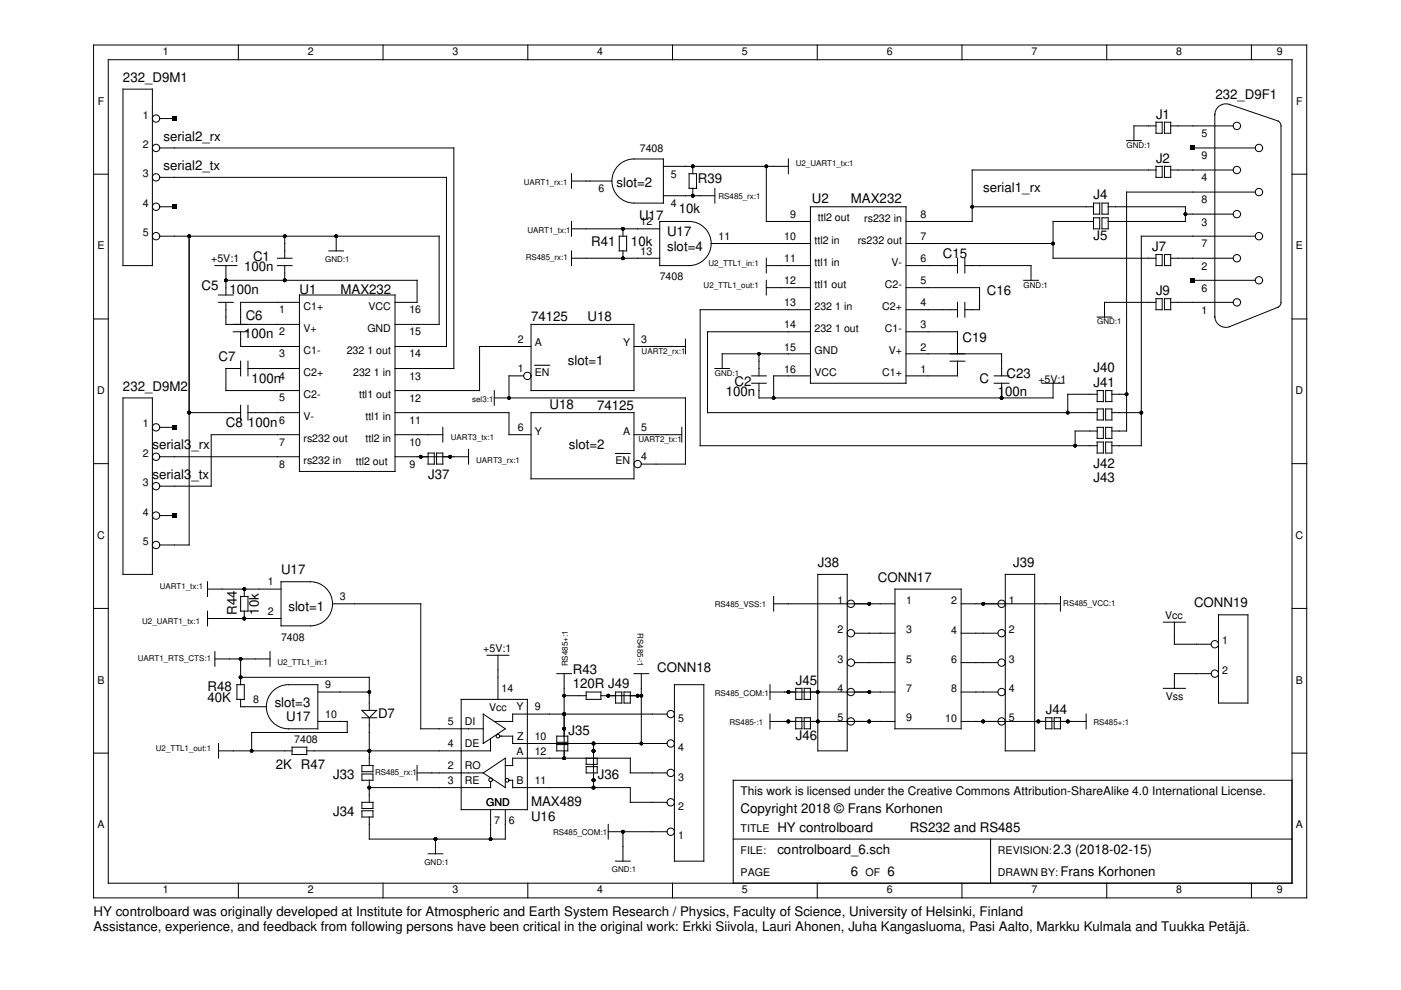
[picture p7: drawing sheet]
<svg xmlns="http://www.w3.org/2000/svg" width="297mm" height="210mm" viewBox="0 0 297 210" stroke-linecap="round" stroke-linejoin="round" font-family="sans-serif">
<g fill="none" stroke="#000" stroke-width=".21">
<path d="M19.8 9.5h257.3v180.9h-257.3zM23 12.7h250.9v174.6h-250.9zM26.1 18.9h6.2v37.4h-6.2zM50.5 9.5v3.2M81.2 9.5v3.2M111.9 9.5v3.2M142.6 9.5v3.2M173.3 9.5v3.2M204 9.5v3.2M234.7 9.5v3.2M265.3 9.5v3.2M19.8 36.9h3.2"/>
<path d="M33.9 31.4h62.3v46.7h-12.4M33.9 37.6h60.8v35.9h-10.9M33.9 25.1h3.1M121.2 38.4h8.5M121.2 36.8v3.1M131.4 34.8a4.7 4.7 0 0 1 3-1.1h6.3v9.4h-6.3a4.7 4.7 0 0 1-4.4-3.1 4.7 4.7 0 0 1 1.4-5.2zM140.7 35.3h26.5M146.1 36.8h1.6v3.1h-1.6zM146.9 35.3v1.5M146.9 39.9v1.6M151.6 39.9v3.2M162.5 35.3v11.7h9.3"/>
<path d="M167.2 33.7v3.1M238.9 29.8h3.1M245.1 36h-39v11h-14M245.1 26.7h-4.7v3.1M245.1 25.9h1.3v2.4h-1.3zM245.1 35.3h1.3v2.3h-1.3zM246.9 25.9h1.3v2.4h-1.3zM246.9 35.3h1.3v2.3h-1.3zM248.2 26.7h13.3M248.2 36h13.3M252.9 31.4h13.2M257.6 24.4a2.34 2.34 0 0 1 3.1-2.2l10.3 3.5"/>
<path d="M257.6 24.2v43.1M271 25.7l.4 .4 .2 .6v37.7l-.6 .7-10.3 4.2a2.33 2.33 0 0 1-3.1-2.2M273.9 36.9h3.2M33.9 43.8h3.1M33.9 50.1h59.2v18.7h-9.3M40.1 50.1v65.4h-6.2M45.6 56.3h4.6M47.9 59.4h40.5v4.7h-4.6M47.9 56.3v6.2M58.8 56.3h3.1M58.8 54.8h3.1M60.4 50.1v4.7"/>
<path d="M60.4 56.3v3.1M69.7 53.2h3.1M71.3 50.1v3.1M121.2 54.8h18.7M121.2 48.5h18.7M121.2 47v3.1M121.2 53.2v3.1M131.3 50.1h1.6v3.1h-1.6zM132.1 48.5v1.6M132.1 53.2v1.6M139.9 47h6.2a4.7 4.7 0 0 1 4.7 4.6 4.7 4.7 0 0 1-4.7 4.7h-6.2zM140.7 41.5h10.9"/>
<path d="M150.8 51.6h21M162.5 56.3h9.3M162.5 54.8v3.1M162.5 59.4v3.1M171.8 43.8h20.3v37.5h-20.3zM192.1 56.3h10.9M192.1 51.6h31.2M203 54.8v3.1M204.6 56.3h14v3.1M204.6 54.8v3.1M206.1 43.8h25.7M217 59.4h3.2"/>
<path d="M231.8 47h-8.5v7.8h21.8M231.8 43.1h1.4v2.3h-1.4zM231.8 46.2h1.4v2.3h-1.4zM233.6 43.1h1.4v2.3h-1.4zM233.6 46.2h1.4v2.3h-1.4zM234.9 43.8h16.4v3.2h-16.4M245.1 54h1.3v2.3h-1.3zM246.9 54h1.3v2.3h-1.3zM248.2 54.8h13.3M251.3 45.4h10.2M252.9 59.4h13.2M266.1 50.1h-24.1v44.4h-6.3"/>
<path d="M266.1 40.7h-27.2v50.7h-3.2M19.8 67.6h3.2M46.3 64.1h3.2M46.3 62.5h3.2M47.9 64.1v4.7h15.6M49.5 70.3h3.1M51 78.1h-3.1v4.7h15.6M51 70.3v3.2h12.5M51 76.6v3.1M52.6 78.1h10.9M52.6 76.6v3.1M63.5 64.1h-12.5v4.7"/>
<path d="M63.5 62.5h20.3v37.5h-20.3zM111 79.7h-3.1v4.7M112.6 73.5h-10.9v9.3h-17.9M112.6 68.8h21.8v14h-21.8zM134.4 73.5h10.9M145.3 71.9v3.1M151.6 78.1h3.1M159.4 79.7h3.1M160.9 75v4.7M162.5 61h9.3M171.8 75h-18.7v3.1M171.8 70.3h-21.8v17.2h82.6"/>
<path d="M171.8 65.7h-23.4v28.8h84.2M171.8 79.7h-7.8v4.7M192.1 75h20.3v4.7M192.1 70.3h10.9v4.7M192.1 65.7h10.9M192.1 61h15.6v4.7h-3.1M201.4 76.6h3.2M203 76.6v3.1h-10.9M203 64.1v3.1M204.6 64.1v3.1M210.8 79.7h3.1M232.6 67.2h3.1"/>
<path d="M245.1 63.3h1.3v2.4h-1.3zM245.1 64.1h-10.9v3.1M246.9 63.3h1.3v2.4h-1.3zM248.2 64.1h13.3M273.9 67.6h3.2M19.8 98.3h3.2M26.1 84.4h6.2v37.4h-6.2zM33.9 90.6h3.1M33.9 96.8h29.6M40.1 87.5h10.9M51 85.9v3.1M52.6 85.9v3.1"/>
<path d="M52.6 87.5h10.9M63.5 92.2h-18.7v10.9h-10.9M83.8 87.5h24.1v4.7h4.7M83.8 96.8h15.5M83.8 92.2h10.1M90.8 96.1h1.3v2.3h-1.3zM92.6 96.1h1.3v2.3h-1.3zM93.9 90.6v3.1M99.3 95.3v3.1M104.8 84.4h40.5v14h-9.3M104.8 82.8v3.1M112.6 87.5h21.8v14h-21.8z"/>
<path d="M134.4 92.2h10.1M144.5 90.6v3.1M159.4 81.3h3.1M160.9 81.3v3.1h62.4v-3.1M210.8 81.3h3.1M212.4 81.3v3.1M220.9 81.3h4.7M232.6 83.6h-6.2v3.9M232.6 91.4h-4.7v3.1M232.6 90.6h1.3v2.3h-1.3zM232.6 82.8h1.3v2.4h-1.3zM232.6 86.7h1.3v2.3h-1.3z"/>
<path d="M232.6 93.7h1.3v2.4h-1.3zM234.4 90.6h1.3v2.3h-1.3zM234.4 82.8h1.3v2.4h-1.3zM234.4 86.7h1.3v2.3h-1.3zM234.4 93.7h1.3v2.4h-1.3zM235.7 87.5h6.3M235.7 83.6h3.2M273.9 98.3h3.2M33.9 109.3h3.1M19.8 129h3.2M44 124.9h15.6M44 131.1h15.6"/>
<path d="M44 123.3v3.2M44 129.6v3.1M45.6 139.7h11.7M45.6 138.2v3.1M51 126.5h1.6v3.1h-1.6zM51 139.7v5.5M51.8 124.9v1.6M51.8 129.5v1.6M57.3 138.2v3.1M59.6 123.3h6.2a4.7 4.7 0 0 1 4.7 4.7 4.7 4.7 0 0 1-4.7 4.7h-6.2zM70.5 128h18.7v26.5h13.3M103.2 138.9h4.7"/>
<path d="M105.6 138.9v9.4M164 126.5v3.1M164 128h25.8M173.4 121.8h6.2v37.4h-6.2zM181.2 134.3h8.6M189.8 124.9h14v29.6h-14zM203.8 128h21M203.8 134.3h7.8M213.1 121.8h6.3v37.4h-6.3zM224.8 126.5v3.1M246.7 131.9h4.6M249 131.9v4.7h7.8"/>
<path d="M258.3 130.4h6.3v18.7h-6.3zM273.9 129h3.2M19.8 159.7h3.2M46.3 159.2h15.6M46.3 157.6v3.2M50.2 145.2h1.6v3.1h-1.6zM51 143.6h27.3v7M51 148.3v1.5h5.5M57.6 146.8a4.7 4.7 0 0 1 3.5-1.6h6.3v9.3h-6.3a4.7 4.7 0 0 1-4.2-2.7 4.7 4.7 0 0 1 .7-5zM61.9 158.4h3.1v1.6h-3.1zM67.4 153h6.2v2.3h-20.2v3.9M67.4 146.7h10.9"/>
<path d="M76.7 150.6h3.2l-1.6 1.6zM76.7 152.2h3.2M78.3 152.2v10.1M97.8 148.3h14v23.4h-14zM102.5 151.4l4.6 3.1-4.6 3.1zM104 156.6v2.6h-39M106 156.1h2.7v1.5h32.7M118 156.1h2.4v1.3h-2.4zM118 157.9h2.4v1.3h-2.4zM118 142.8h3.2M119.6 142.8v18M119.6 147.5h4.7"/>
<path d="M124.3 146.7h3.1v1.6h-3.1zM125.8 157.6v9.4M127.4 147.5h8.6M130.5 146.7h1.3v2.4h-1.3zM132.3 146.7h1.3v2.4h-1.3zM134.4 142.8h3.1M136 142.8v14.8M141.4 151.4h-32.7v1.6h-3.9M143 145.2h6.2v37.4h-6.2zM163.3 153h26.5M163.3 146.7h26.5M163.3 145.2v3.1"/>
<path d="M163.3 151.4v3.1M168.7 152.2h1.3v2.3h-1.3zM168.7 145.9h1.3v2.4h-1.3zM170.5 145.9h1.3v2.4h-1.3zM170.5 152.2h1.3v2.3h-1.3zM181.2 140.5h8.6M203.8 153h26.5M203.8 140.5h7.8M203.8 146.7h7.8M221.7 152.2h1.3v2.3h-1.3zM223.5 152.2h1.3v2.3h-1.3zM230.3 151.4v3.1"/>
<path d="M246.7 145.9h4.6M256.8 142.8h-7.8v3.1M273.9 159.7h3.2M76.7 164.1h2.4v1.3h-2.4zM76.7 162.3h2.4v1.3h-2.4zM76.7 170.1h2.4v1.3h-2.4zM76.7 171.9h2.4v1.3h-2.4zM78.3 165.4v4.7M88.4 163.9h14.1M88.4 162.3v3.1M92.3 177.9v3.1M102.5 163.9l4.6-3.1v6.2z"/>
<path d="M104 165.7v1.3h-25.7M104 171.7v6.2M107.1 171.7v6.2h-28.8v-4.7M107.1 162.3h1.6v-1.5h24.9v3.1h7.8M107.9 165.4h.8v1.6h24.9v3.1h7.8M124.3 162.5h2.3v1.4h-2.3zM124.3 160.8v1.3h2.3v-1.3M129 176.3h12.4M129 174.8v3.1M132.1 176.3v6.3M155.5 177.9h118.4M210 177.9v9.4"/>
<path d="M273.9 165.4h-118.4v21.9M50.5 187.3v3.1M81.2 187.3v3.1M90.8 181h3.1M111.9 187.3v3.1M130.5 182.6h3.1M142.6 187.3v3.1M173.3 187.3v3.1M204 187.3v3.1M234.7 187.3v3.1M265.3 187.3v3.1"/>
<circle cx="33.1" cy="25.1" r=".78"/>
<circle cx="33.1" cy="31.4" r=".78"/>
<circle cx="33.1" cy="37.6" r=".78"/>
<circle cx="262.2" cy="36" r=".78"/>
<circle cx="262.2" cy="26.7" r=".78"/>
<circle cx="266.9" cy="31.4" r=".78"/>
<circle cx="33.1" cy="43.8" r=".78"/>
<circle cx="33.1" cy="50.1" r=".78"/>
<circle cx="262.2" cy="54.8" r=".78"/>
<circle cx="262.2" cy="45.4" r=".78"/>
<circle cx="266.9" cy="50.1" r=".78"/>
<circle cx="266.9" cy="59.4" r=".78"/>
<circle cx="266.9" cy="40.7" r=".78"/>
<circle cx="111.8" cy="79.7" r=".78"/>
<circle cx="262.2" cy="64.1" r=".78"/>
<circle cx="33.1" cy="90.6" r=".78"/>
<circle cx="33.1" cy="96.8" r=".78"/>
<circle cx="135.2" cy="98.4" r=".78"/>
<circle cx="33.1" cy="103.1" r=".78"/>
<circle cx="33.1" cy="115.5" r=".78"/>
<circle cx="33.1" cy="109.3" r=".78"/>
<circle cx="180.4" cy="134.3" r=".78"/>
<circle cx="180.4" cy="128" r=".78"/>
<circle cx="212.4" cy="134.3" r=".78"/>
<circle cx="212.4" cy="128" r=".78"/>
<circle cx="257.6" cy="136.6" r=".78"/>
<circle cx="105.6" cy="156.1" r=".39"/>
<circle cx="142.2" cy="157.6" r=".78"/>
<circle cx="142.2" cy="151.4" r=".78"/>
<circle cx="180.4" cy="146.7" r=".78"/>
<circle cx="180.4" cy="140.5" r=".78"/>
<circle cx="180.4" cy="153" r=".78"/>
<circle cx="212.4" cy="146.7" r=".78"/>
<circle cx="212.4" cy="140.5" r=".78"/>
<circle cx="212.4" cy="153" r=".78"/>
<circle cx="257.6" cy="142.8" r=".78"/>
<circle cx="104" cy="165.3" r=".39"/>
<circle cx="107.5" cy="165.4" r=".39"/>
<circle cx="142.2" cy="176.3" r=".78"/>
<circle cx="142.2" cy="170.1" r=".78"/>
<circle cx="142.2" cy="163.9" r=".78"/>
</g>
<g fill="#000">
<path d="M36.5 24.7h1v.9h-1zM252.4 30.9h1v.9h-1zM36.5 43.4h1v.9h-1zM252.4 59h1v.9h-1zM36.5 90.1h1v1h-1zM36.5 108.8h1v1h-1z"/>
<circle cx="146.9" cy="35.3" r=".39"/>
<circle cx="162.5" cy="35.3" r=".39"/>
<circle cx="40.1" cy="50.1" r=".39"/>
<circle cx="47.9" cy="59.4" r=".39"/>
<circle cx="60.4" cy="59.4" r=".39"/>
<circle cx="60.4" cy="50.1" r=".39"/>
<circle cx="71.3" cy="50.1" r=".39"/>
<circle cx="132.1" cy="54.8" r=".39"/>
<circle cx="132.1" cy="48.5" r=".39"/>
<circle cx="146.9" cy="41.5" r=".39"/>
<circle cx="206.1" cy="43.8" r=".39"/>
<circle cx="223.3" cy="51.6" r=".39"/>
<circle cx="251.3" cy="45.4" r=".39"/>
<circle cx="160.9" cy="75" r=".39"/>
<circle cx="40.1" cy="87.5" r=".39"/>
<circle cx="89.2" cy="96.8" r=".39"/>
<circle cx="95.4" cy="96.8" r=".39"/>
<circle cx="107.9" cy="84.4" r=".39"/>
<circle cx="164" cy="84.4" r=".39"/>
<circle cx="212.4" cy="84.4" r=".39"/>
<circle cx="226.4" cy="87.5" r=".39"/>
<circle cx="227.9" cy="94.5" r=".39"/>
<circle cx="238.9" cy="83.6" r=".39"/>
<circle cx="242" cy="87.5" r=".39"/>
<circle cx="51" cy="139.7" r=".39"/>
<circle cx="51.8" cy="124.9" r=".39"/>
<circle cx="51.8" cy="131.1" r=".39"/>
<circle cx="184.3" cy="128" r=".39"/>
<circle cx="208.5" cy="128" r=".39"/>
<circle cx="51" cy="143.6" r=".39"/>
<circle cx="53.4" cy="159.2" r=".39"/>
<circle cx="78.3" cy="146.7" r=".39"/>
<circle cx="78.3" cy="159.2" r=".39"/>
<circle cx="119.6" cy="154.5" r=".39"/>
<circle cx="119.6" cy="151.4" r=".39"/>
<circle cx="119.6" cy="147.5" r=".39"/>
<circle cx="125.8" cy="159.2" r=".39"/>
<circle cx="125.8" cy="157.6" r=".39"/>
<circle cx="129" cy="147.5" r=".39"/>
<circle cx="135.2" cy="147.5" r=".39"/>
<circle cx="136" cy="157.6" r=".39"/>
<circle cx="136" cy="147.5" r=".39"/>
<circle cx="167.2" cy="146.7" r=".39"/>
<circle cx="167.2" cy="153" r=".39"/>
<circle cx="173.4" cy="146.7" r=".39"/>
<circle cx="173.4" cy="153" r=".39"/>
<circle cx="184.3" cy="146.7" r=".39"/>
<circle cx="184.3" cy="153" r=".39"/>
<circle cx="208.5" cy="153" r=".39"/>
<circle cx="220.2" cy="153" r=".39"/>
<circle cx="226.4" cy="153" r=".39"/>
<circle cx="78.3" cy="167" r=".39"/>
<circle cx="92.3" cy="177.9" r=".39"/>
<circle cx="104" cy="177.9" r=".39"/>
<circle cx="119.6" cy="160.8" r=".39"/>
<circle cx="125.8" cy="165.4" r=".39"/>
<circle cx="125.8" cy="167" r=".39"/>
<circle cx="132.1" cy="176.3" r=".39"/>
</g>
<path d="M113.4 77.4h3.1M130.5 96.1h3.1" fill="none" stroke="#000" stroke-width=".23"/>
<g font-size="2.8">
<text x="26.1" y="17.3">232_D9M1</text>
<text x="257.7" y="20.9">232_D9F1</text>
<text x="34.6" y="29.8">serial2_rx</text>
<text x="245.1" y="25.1">J1</text>
<text x="245.1" y="34.5">J2</text>
<text x="34.6" y="36">serial2_tx</text>
<text x="130.7" y="39.6">slot=2</text>
<text x="148" y="38.9">R39</text>
<text x="208.5" y="40.7">serial1_rx</text>
<text x="135.5" y="46.7">U17</text>
<text x="143.9" y="45.1">10k</text>
<text x="172.1" y="43.1">U2</text>
<text x="180.4" y="43.1">MAX232</text>
<text x="231.8" y="42.3">J4</text>
<text x="125.4" y="52.1">R41</text>
<text x="133.8" y="52.1">10k</text>
<text x="141.4" y="50.1">U17</text>
<text x="141.4" y="53.2">slot=4</text>
<text x="231.8" y="50.9">J5</text>
<text x="244.3" y="53.2">J7</text>
<text x="51.8" y="57.6">100n</text>
<text x="53.7" y="55.3">C1</text>
<text x="199.9" y="54.8">C15</text>
<text x="42.7" y="61.5">C5</text>
<text x="48.7" y="62.2">100n</text>
<text x="63.5" y="62.3">U1</text>
<text x="72.2" y="62.3">MAX232</text>
<text x="209.2" y="62.5">C16</text>
<text x="245.1" y="62.5">J9</text>
<text x="51.8" y="71.6">100n</text>
<text x="52.1" y="67.7">C6</text>
<text x="112.6" y="68.2">74125</text>
<text x="124.6" y="68">U18</text>
<text x="46.3" y="76.6">C7</text>
<text x="120.4" y="77.4">slot=1</text>
<text x="204.1" y="72.4">C19</text>
<text x="26.1" y="82.8">232_D9M2</text>
<text x="53.4" y="81.3">100n</text>
<text x="155.8" y="81.8">C2</text>
<text x="207.7" y="81.3">C</text>
<text x="213.4" y="80.2">C23</text>
<text x="231.8" y="82">J41</text>
<text x="231.8" y="78.9">J40</text>
<text x="116.5" y="86.7">U18</text>
<text x="126.6" y="86.9">74125</text>
<text x="153.9" y="84.1">100n</text>
<text x="211.6" y="84.1">100n</text>
<text x="32.3" y="95.3">serial3_rx</text>
<text x="47.9" y="90.6">C8 100n</text>
<text x="120.6" y="95.3">slot=2</text>
<text x="32.3" y="101.5">serial3_tx</text>
<text x="90.8" y="101.5">J37</text>
<text x="231.8" y="99.2">J42</text>
<text x="231.8" y="102.3">J43</text>
<text x="59.6" y="121.8">U17</text>
<text x="173.4" y="120.2">J38</text>
<text x="186.1" y="123.3">CONN17</text>
<text x="214.8" y="120.2">J39</text>
<text x="50.2" y="130.4" transform="rotate(-90 50.2 130.4)">R44</text>
<text x="54.9" y="130.4" transform="rotate(-90 54.9 130.4)">10k</text>
<text x="61.1" y="129.6">slot=1</text>
<text x="253.2" y="128.8">CONN19</text>
<text x="121.5" y="142.8">R43</text>
<text x="139.4" y="142.6">CONN18</text>
<text x="44" y="146.4">R48</text>
<text x="44" y="148.8">40K</text>
<text x="58.2" y="149.8">slot=3</text>
<text x="121.5" y="145.9">120R J49</text>
<text x="168.7" y="145.2">J45</text>
<text x="60.7" y="153">U17</text>
<text x="80.2" y="152.2">D7</text>
<text x="120.5" y="155.8">J35</text>
<text x="221.7" y="151.4">J44</text>
<text x="168.7" y="156.9">J46</text>
<text x="58.5" y="163.1">2K R47</text>
<text x="70.6" y="165.1">J33</text>
<text x="126.8" y="165.1">J36</text>
<text x="70.6" y="172.9">J34</text>
<text x="112.6" y="170.9">MAX489</text>
<text x="157" y="172.4">Copyright 2018 © Frans Korhonen</text>
<text x="112.6" y="174">U16</text>
<text x="164.8" y="176.3">HY controlboard</text>
<text x="192.9" y="176.3">RS232 and RS485</text>
<text x="164.8" y="181">controlboard_6.sch</text>
<text x="180.4" y="185.7">6</text>
<text x="188.2" y="185.7">6</text>
<text x="223.3" y="181">2.3 (2018-02-15)</text>
<text x="224.8" y="185.7">Frans Korhonen</text>
<text x="19.8" y="194.2">HY controlboard was originally developed at Institute for Atmospheric and Earth System Research / Physics, Faculty of Science, University of Helsinki, Finland</text>
<text x="19.8" y="197.4">Assistance, experience, and feedback from following persons have been critical in the original work: Erkki Siivola, Lauri Ahonen, Juha Kangasluoma, Pasi Aalto, Markku Kulmala and Tuukka Petäjä.</text>
</g>
<text font-size="2.5" x="157" y="168.6">This work is licensed under the Creative Commons Attribution-ShareAlike 4.0 International License.</text>
<g font-size="2.3">
<text x="34.6" y="11.7">1</text>
<text x="65.2" y="11.7">2</text>
<text x="95.9" y="11.7">3</text>
<text x="126.6" y="11.7">4</text>
<text x="157.3" y="11.7">5</text>
<text x="188" y="11.7">6</text>
<text x="218.7" y="11.7">7</text>
<text x="249.4" y="11.7">8</text>
<text x="270.7" y="11.7">9</text>
<text x="20.7" y="22.2">F</text>
<text x="274.8" y="22.2">F</text>
<text x="30.3" y="25.1">1</text>
<text x="254.8" y="29.1">5</text>
<text x="30.3" y="31.4">2</text>
<text x="135.6" y="32.2">7408</text>
<text x="254.8" y="33.8">9</text>
<text x="30.3" y="37.6">3</text>
<text x="126.9" y="40.8">6</text>
<text x="142.2" y="37.7">5</text>
<text x="254.8" y="38.5">4</text>
<text x="30.3" y="43.8">4</text>
<text x="135.8" y="47.7">12</text>
<text x="142.2" y="43.9">4</text>
<text x="167.5" y="46.3">9</text>
<text x="173.4" y="47">ttl2 out</text>
<text x="183.2" y="47">rs232 in</text>
<text x="195.1" y="46.3">8</text>
<text x="254.8" y="43.1">8</text>
<text x="254.8" y="47.8">3</text>
<text x="20.6" y="52.9">E</text>
<text x="30.3" y="50.1">5</text>
<text x="135.8" y="54">13</text>
<text x="152.3" y="50.9">11</text>
<text x="166.3" y="50.9">10</text>
<text x="172.7" y="51.7">ttl2 in</text>
<text x="181.8" y="51.7">rs232 out</text>
<text x="195.1" y="50.9">7</text>
<text x="254.8" y="52.5">7</text>
<text x="274.7" y="52.9">E</text>
<text x="44.8" y="55.5">+5V:1</text>
<text x="139.9" y="59.4">7408</text>
<text x="166.3" y="55.6">11</text>
<text x="172.7" y="56.4">ttl1 in</text>
<text x="189" y="56.4">V-</text>
<text x="195.1" y="55.6">6</text>
<text x="254.8" y="57.2">2</text>
<text x="64.3" y="65.7">C1+</text>
<text x="78.1" y="65.7">VCC</text>
<text x="166.3" y="60.3">12</text>
<text x="166.3" y="65">13</text>
<text x="172.7" y="61.1">ttl1 out</text>
<text x="172.7" y="65.7">232 1 in</text>
<text x="187" y="65.7">C2+</text>
<text x="187.6" y="61.1">C2-</text>
<text x="195.1" y="65">4</text>
<text x="195.1" y="60.3">5</text>
<text x="254.8" y="61.8">6</text>
<text x="59.2" y="71.1">2</text>
<text x="59.2" y="66.4">1</text>
<text x="64.3" y="70.4">V+</text>
<text x="77.9" y="70.4">GND</text>
<text x="86.8" y="71.1">15</text>
<text x="86.8" y="66.4">16</text>
<text x="166.3" y="69.6">14</text>
<text x="172.7" y="70.4">232 1 out</text>
<text x="187.6" y="70.4">C1-</text>
<text x="195.1" y="69.6">3</text>
<text x="254.8" y="66.5">1</text>
<text x="59.2" y="75.8">3</text>
<text x="64.3" y="75.1">C1-</text>
<text x="73.5" y="75">232 1 out</text>
<text x="86.8" y="75.8">14</text>
<text x="109.8" y="72.7">2</text>
<text x="113.4" y="73.5">A</text>
<text x="132.1" y="73.5">Y</text>
<text x="136" y="72.7">3</text>
<text x="166.3" y="74.3">15</text>
<text x="172.7" y="75.1">GND</text>
<text x="188.4" y="75.1">V+</text>
<text x="195.1" y="74.3">2</text>
<text x="20.6" y="83.6">D</text>
<text x="59.2" y="80.5">4</text>
<text x="64.3" y="79.7">C2+</text>
<text x="74.9" y="79.7">232 1 in</text>
<text x="86.8" y="80.5">13</text>
<text x="109.8" y="78.9">1</text>
<text x="113.4" y="79.7">EN</text>
<text x="166.3" y="79">16</text>
<text x="172.7" y="79.8">VCC</text>
<text x="187" y="79.8">C1+</text>
<text x="195.1" y="79">1</text>
<text x="220.2" y="81.3">+5V:1</text>
<text x="274.7" y="83.6">D</text>
<text x="59.2" y="85.1">5</text>
<text x="59.2" y="89.8">6</text>
<text x="64.3" y="84.4">C2-</text>
<text x="64.3" y="89.1">V-</text>
<text x="76.1" y="84.4">ttl1 out</text>
<text x="77.5" y="89.1">ttl1 in</text>
<text x="86.8" y="89.8">11</text>
<text x="86.8" y="85.2">12</text>
<text x="30.3" y="90.6">1</text>
<text x="59.2" y="94.5">7</text>
<text x="64.3" y="93.7">rs232 out</text>
<text x="77.5" y="93.7">ttl2 in</text>
<text x="86.8" y="94.5">10</text>
<text x="109.8" y="91.4">6</text>
<text x="113.4" y="92.2">Y</text>
<text x="132.1" y="92.2">A</text>
<text x="136" y="91.4">5</text>
<text x="30.3" y="96.8">2</text>
<text x="59.2" y="99.2">8</text>
<text x="64.3" y="98.4">rs232 in</text>
<text x="75.4" y="98.5">ttl2 out</text>
<text x="86.8" y="99.2">9</text>
<text x="130.5" y="98.4">EN</text>
<text x="136" y="97.6">4</text>
<text x="30.3" y="103.1">3</text>
<text x="30.3" y="109.3">4</text>
<text x="20.6" y="114.3">C</text>
<text x="30.3" y="115.5">5</text>
<text x="274.7" y="114.3">C</text>
<text x="56.8" y="124.1">1</text>
<text x="56.8" y="130.4">2</text>
<text x="72.1" y="127.2">3</text>
<text x="177.6" y="128">1</text>
<text x="192.1" y="128">1</text>
<text x="201.7" y="128.1">2</text>
<text x="213.9" y="128">1</text>
<text x="247" y="131.1">Vcc</text>
<text x="59.6" y="135.8">7408</text>
<text x="177.6" y="134.3">2</text>
<text x="192.1" y="134.3">3</text>
<text x="201.7" y="134.3">4</text>
<text x="213.9" y="134.3">2</text>
<text x="259.1" y="136.6">1</text>
<text x="102.5" y="138.2">+5V:1</text>
<text x="177.6" y="140.5">3</text>
<text x="192.1" y="140.5">5</text>
<text x="201.7" y="140.6">6</text>
<text x="213.9" y="140.5">3</text>
<text x="259.1" y="142.8">2</text>
<text x="20.6" y="144.9">B</text>
<text x="53.7" y="149.1">8</text>
<text x="68.9" y="145.9">9</text>
<text x="106.4" y="146.7">14</text>
<text x="177.6" y="146.7">4</text>
<text x="192.1" y="146.7">7</text>
<text x="201.7" y="146.8">8</text>
<text x="213.9" y="146.7">4</text>
<text x="247.2" y="148.4">Vss</text>
<text x="274.7" y="144.9">B</text>
<text x="68.9" y="152.2">10</text>
<text x="95" y="153.7">5</text>
<text x="98.6" y="153.7">DI</text>
<text x="103.7" y="150.7">Vcc</text>
<text x="109.5" y="150.6">Y</text>
<text x="113.4" y="150.6">9</text>
<text x="143.8" y="153">5</text>
<text x="177.6" y="153">5</text>
<text x="192.1" y="153">9</text>
<text x="200.4" y="153">10</text>
<text x="213.9" y="153">5</text>
<text x="62.4" y="157.6">7408</text>
<text x="95" y="158.4">4</text>
<text x="98.6" y="158.4">DE</text>
<text x="109.5" y="160">A</text>
<text x="109.7" y="156.9">Z</text>
<text x="113.4" y="156.9">10</text>
<text x="113.4" y="160">12</text>
<text x="143.8" y="159.3">4</text>
<text x="95" y="163.1">2</text>
<text x="95" y="166.2">3</text>
<text x="98.6" y="163.1">RO</text>
<text x="98.6" y="166.2">RE</text>
<text x="109.5" y="166.2">B</text>
<text x="113.4" y="166.2">11</text>
<text x="143.8" y="165.5">3</text>
<text x="103.1" y="170.9">GND</text>
<text x="143.8" y="171.7">2</text>
<text x="20.6" y="175.6">A</text>
<text x="104.8" y="174.8">7</text>
<text x="107.9" y="174.8">6</text>
<text x="143.8" y="178">1</text>
<text x="157" y="176.3">TITLE</text>
<text x="274.7" y="175.6">A</text>
<text x="157" y="181">FILE:</text>
<text x="157" y="185.7">PAGE</text>
<text x="183.5" y="185.7">OF</text>
<text x="211.6" y="181">REVISION:</text>
<text x="211.6" y="185.7">DRAWN BY:</text>
<text x="34.6" y="189.4">1</text>
<text x="65.2" y="189.4">2</text>
<text x="95.9" y="189.4">3</text>
<text x="126.6" y="189.4">4</text>
<text x="157.3" y="189.4">5</text>
<text x="188" y="189.4">6</text>
<text x="218.7" y="189.4">7</text>
<text x="249.4" y="189.4">8</text>
<text x="270.7" y="189.4">9</text>
</g>
<g font-size="1.7">
<text x="168.7" y="35.3">U2_UART1_tx:1</text>
<text x="238.9" y="31.4">GND:1</text>
<text x="111" y="39.2">UART1_rx:1</text>
<text x="152.3" y="42.3">RS485_rx:1</text>
<text x="111.8" y="49.3">UART1_tx:1</text>
<text x="68.9" y="55.5">GND:1</text>
<text x="111.5" y="55.2">RS485_rx:1</text>
<text x="150.2" y="56.3">U2_TTL1_in:1</text>
<text x="149.2" y="61">U2_TTL1_out:1</text>
<text x="217" y="61">GND:1</text>
<text x="232.6" y="68.8">GND:1</text>
<text x="136" y="75">UART2_rx:1</text>
<text x="151.6" y="79.7">GND:1</text>
<text x="100.1" y="85.2">sel3:1</text>
<text x="95.6" y="93.4">UART3_tx:1</text>
<text x="135.4" y="93.7">UART2_tx:1</text>
<text x="101" y="98.1">UART3_rx:1</text>
<text x="33.9" y="124.9">UART1_tx:1</text>
<text x="151.6" y="128.8">RS485_VSS:1</text>
<text x="225.4" y="128.5">RS485_VCC:1</text>
<text x="30.1" y="132.4">U2_UART1_tx:1</text>
<text x="135.2" y="134.3" transform="rotate(90 135.2 134.3)">RS485-:1</text>
<text x="29.2" y="140.2">UART1_RTS_CTS:1</text>
<text x="58.8" y="140.9">U2_TTL1_in:1</text>
<text x="120.4" y="141.3" transform="rotate(-90 120.4 141.3)">RS485+:1</text>
<text x="151.6" y="147.5">RS485_COM:1</text>
<text x="154.7" y="153.7">RS485-:1</text>
<text x="231.8" y="153.7">RS485+:1</text>
<text x="33" y="159.2">U2_TTL1_out:1</text>
<text x="79.5" y="164.3">RS485_rx:1</text>
<text x="117.3" y="177.1">RS485_COM:1</text>
<text x="90" y="183.4">GND:1</text>
<text x="129.7" y="184.9">GND:1</text>
</g>
</svg>
